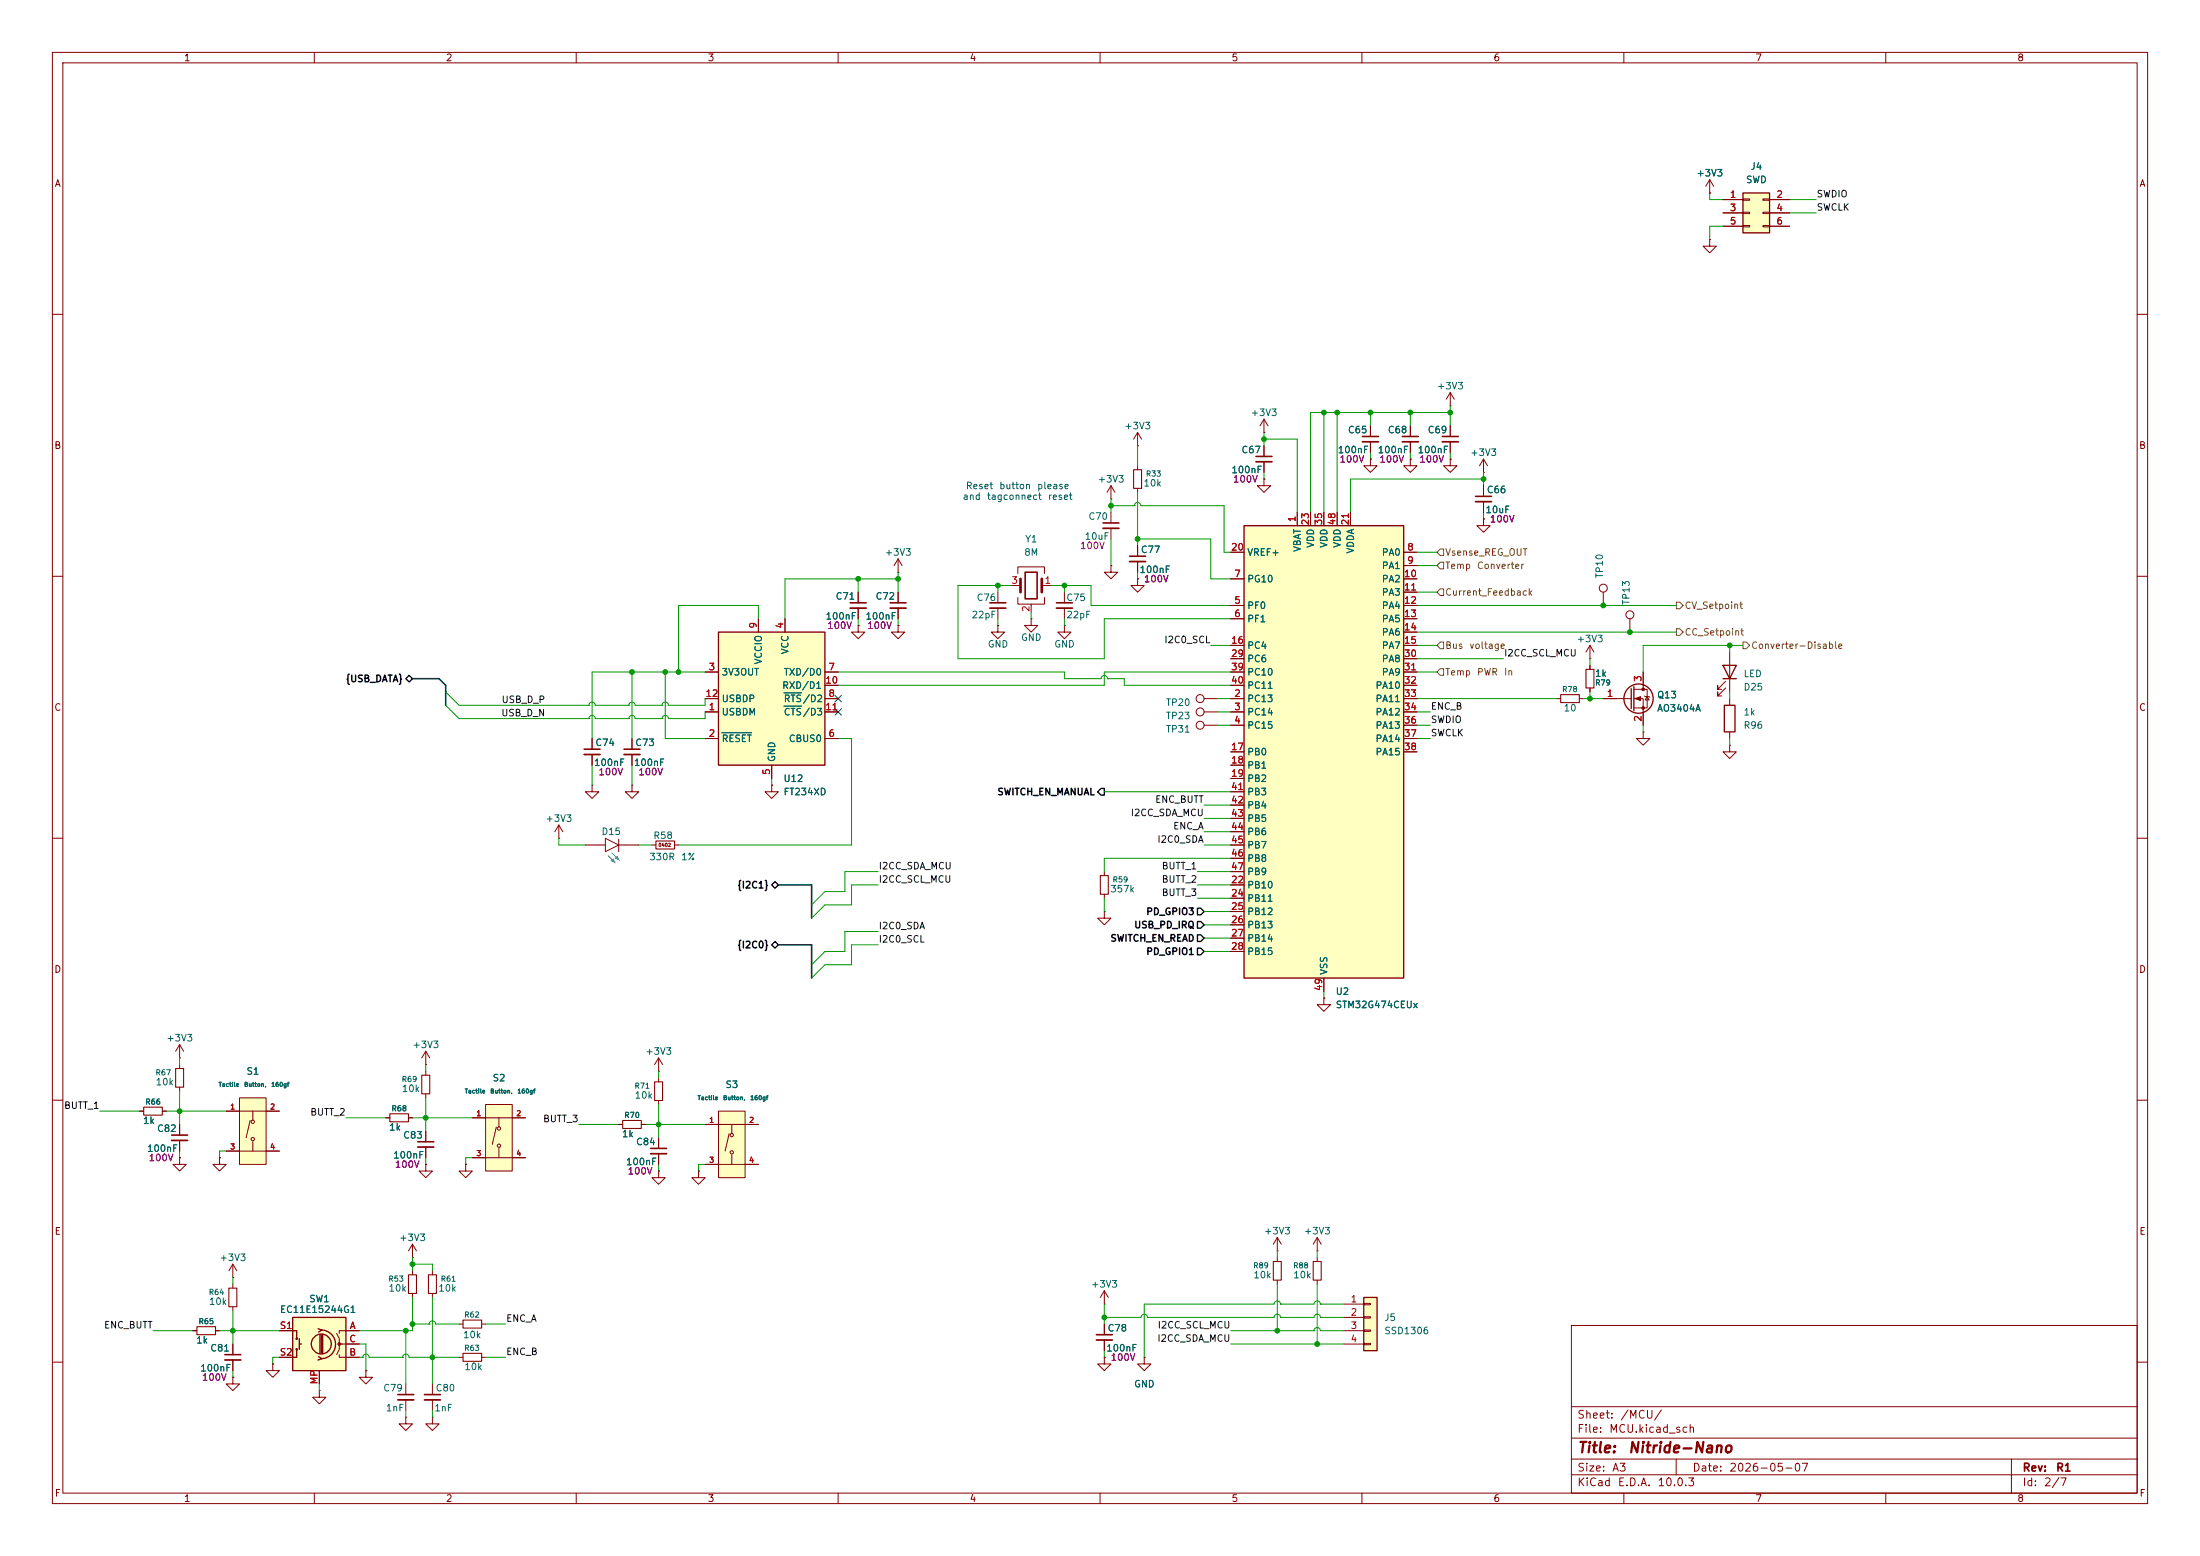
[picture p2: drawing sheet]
<svg xmlns="http://www.w3.org/2000/svg" width="420mm" height="297mm" viewBox="0 0 420 297" stroke-linecap="round" stroke-linejoin="round" font-family="sans-serif">
<g fill="none" stroke="#840000" stroke-width=".19">
<path d="M10 10h400v277h-400zM12 12h396v273h-396zM60 10v2M110 10v2M160 10v2M210 10v2M260 10v2M310 10v2M360 10v2M10 60h2M408 60h2M212.1 95.3h.1"/>
<path d="M212.1 92.7l.8 1.3M212.1 92.7l-.8 1.3M212.1 92.7v2.6M217.2 85.1h.1M217.2 82.6l.7 1.2M217.2 82.6l-.8 1.2M217.2 82.6v2.5M217.2 88.9v.8M217.2 93.2v.8M241.3 82.6h.1M241.3 91.4v1.3h-1.3l1.3 1.3 1.3-1.3h-1.3M241.3 91.4h.1"/>
<path d="M241.3 80l-.8 1.3M241.3 80l.8 1.3M241.3 80v2.6M241.3 85.1v2M241.3 88.1v2.1M10 110h2M171.4 109.2h.1M171.4 106.7l-.7 1.3M171.4 106.7l.8 1.3M171.4 106.7v2.5M190.5 119.4v1.3h-1.3l1.3 1.2 1.3-1.2h-1.3M190.5 119.4h.1"/>
<path d="M190.5 113v2.1M190.5 116.1v2M196.8 118.1v1.3h-1.2l1.2 1.3 1.3-1.3h-1.3M196.8 118.1h.1M203.2 119.4v1.3h-1.3l1.3 1.2 1.3-1.2h-1.3M203.2 119.4h.1M203.2 113v2.1M203.2 116.1v2M212.1 108v1.2h1.3l-1.3 1.3-1.3-1.3h1.3M212.1 108h.1M217.2 110.5v1.3h1.2l-1.2 1.2-1.3-1.2h1.3M217.2 110.5h.1"/>
<path d="M408 110h2M229.9 133.4h2.5M229.9 135.9h2.5M229.9 138.4h2.5M306.1 133.4h5.3M311.9 131.6h2.6v3.5h-2.6M311.9 133.4h1.8v5M313.7 139.7v1.3h1.3l-1.3 1.2-1.3-1.2h1.3M313.7 139.7h.1M313.7 128.3v3.3M313.9 132.8l1.1 .3M314.5 133l.3 .6h-.7z"/>
<path d="M329.4 131.3l-1.5 1.5v-.7v.7h.8M329.4 130l-1.5 1.6v-.8v.8h.8M330.2 124.5v7.6M330.2 133.4v1.2M330.2 139.7v1.3M10 160h2M330.2 142.2v1.3h-1.3l1.3 1.3 1.3-1.3h-1.3M330.2 142.2h.1M408 160h2M210.8 166.4v.7M210.8 170.7v.8M34.3 199.4v2.5"/>
<path d="M34.3 199.4l.8 1.3M34.3 199.4l-.8 1.3M10 210h2M26.7 212.1h.7M31 212.1h.7M34.3 201.9h.1M34.3 214.6v2.1M34.3 217.7v2M408 210h2M243.8 238.8h.1M243.8 236.2v2.6M243.8 236.2l.8 1.3"/>
<path d="M243.8 236.2l-.7 1.3M251.5 238.8h.1M251.5 236.2v2.6M251.5 236.2l.7 1.3M251.5 236.2l-.8 1.3M210.8 259.1v1.2h1.3l-1.3 1.3-1.3-1.3h1.3M210.8 259.1h.1M210.8 248.9h.1M210.8 246.4v2.5M210.8 252.7v2.1M210.8 255.8v2M210.8 246.4l.8 1.2"/>
<path d="M210.8 246.4l-.7 1.2M218.4 259.1v1.2h1.3l-1.3 1.3-1.2-1.3h1.2M218.4 259.1h.1M243.8 240v.8M243.8 244.3v.8M251.5 240v.8M251.5 244.3v.8M300 253h108v32h-108zM10 260h2M300 278.5h108M300 274.5h108M300 268.5h108"/>
<path d="M320 278.5v3M384 278.5v6.5M408 260h2M60 285v2M110 285v2M160 285v2M210 285v2M260 285v2M300 281.5h108M310 285v2M360 285v2"/>
<circle cx="229.1" cy="133.3" r=".76"/>
<circle cx="229.1" cy="135.9" r=".76"/>
<circle cx="229.1" cy="138.4" r=".76"/>
</g>
<path d="M216.4 89.7h1.5v3.5h-1.5zM210.1 167.1h1.5v3.6h-1.5zM27.4 211.3h3.6v1.6h-3.6zM243.1 240.8h1.5v3.5h-1.5zM250.7 240.8h1.5v3.5h-1.5z" fill="none" stroke="#840000" stroke-width=".2"/>
<path d="M239.8 87.1h3M189 115.1h3M201.7 115.1h3M32.8 216.7h3M209.3 254.8h3" fill="none" stroke="#840000" stroke-width=".3"/>
<path d="M239.8 88.1h3M189 116.1h3M201.7 116.1h3M32.8 217.7h3M209.3 255.8h3" fill="none" stroke="#840000" stroke-width=".33"/>
<g fill="none" stroke="#840000" stroke-width=".25">
<path d="M311.4 131.4v3.9M311.9 131.1v4.5M328.9 127h2.6l-1.3 2.5zM328.9 129.5h2.6M329.2 134.6h2v5.1h-2z"/>
<circle cx="312.8" cy="133.3" r="2.79"/>
</g>
<g fill="#840000" stroke="#840000" stroke-width=".19">
<path d="M312.2 133.4l1-.4v.7z"/>
<circle cx="313.7" cy="131.6" r=".25"/>
<circle cx="313.7" cy="135.1" r=".25"/>
</g>
<g fill="#ffffc2" stroke="#ffffc2" stroke-width=".19">
<circle cx="139.7" cy="216.7" r=".32"/>
<circle cx="139.7" cy="220" r=".32"/>
</g>
<path d="M137.2 212.1h5v12.7h-5z" fill="#ffffc2"/>
<g fill="none" stroke="#840000" stroke-width=".19">
<path d="M163.8 119.4v1.3h-1.2l1.2 1.2 1.3-1.2h-1.3M163.8 119.4h.1M163.8 113v2.1M163.8 116.1v2M171.4 119.4v1.3h-1.2l1.2 1.2 1.3-1.2h-1.3M171.4 119.4h.1M171.4 113v2.1M171.4 116.1v2M147.3 149.9v1.2h1.3l-1.3 1.3-1.3-1.3h1.3M147.3 149.9h.1M134.6 214.6h10.2M137.2 212.1h5v12.7h-5z"/>
<path d="M139.2 216.4l-.8 3.3M139.7 214.6v1.8M134.6 222.2h10.2M139.7 220.5v1.7"/>
<circle cx="139.7" cy="220" r=".32"/>
<circle cx="139.7" cy="216.7" r=".32"/>
</g>
<path d="M162.3 115.1h3.1M169.9 115.1h3.1" fill="none" stroke="#840000" stroke-width=".3"/>
<path d="M162.3 116.1h3.1M169.9 116.1h3.1" fill="none" stroke="#840000" stroke-width=".33"/>
<path d="M137.2 120.7h20.3v25.4h-20.3z" fill="#ffffc2"/>
<path d="M137.2 120.7h20.3v25.4h-20.3z" fill="none" stroke="#840000" stroke-width=".25"/>
<path d="M144.8 118.1v2.6M149.9 118.1v2.6M134.6 135.9h2.6M134.6 128.3h2.6M134.6 133.4h2.6M157.5 135.9h2.5M157.5 128.3h2.5M157.5 133.4h2.5M157.5 130.8h2.5M134.6 141h2.6M147.3 146.1v2.5M157.5 141h2.5" fill="none" stroke="#840000" stroke-width=".19"/>
<path d="M137.8 139.9h5.7M149.6 132.2h3.4M149.6 134.8h3.4" fill="none" stroke="#006464" stroke-width=".19"/>
<path d="M260.3 247.6h2.6v10.2h-2.6z" fill="#ffffc2"/>
<path d="M260.3 247.6h2.6v10.2h-2.6z" fill="none" stroke="#840000" stroke-width=".25"/>
<g fill="none" stroke="#840000" stroke-width=".19">
<path d="M210.8 174v1.3h1.3l-1.3 1.2-1.3-1.2h1.3M210.8 174h.1M81.3 204.5v.7M81.3 208.8v.8M36.8 254h.8M41.1 254h.8M44.4 245.1v.8M44.4 249.4v.8M44.4 256.5v2.1M44.4 259.6v2M256.5 248.9h3.8M256.5 251.5h3.8"/>
<path d="M256.5 254h3.8M256.5 256.5h3.8M260.3 248.8h1.3v.2h-1.3zM260.3 251.3h1.3v.3h-1.3zM260.3 253.9h1.3v.2h-1.3zM260.3 256.4h1.3v.3h-1.3zM44.4 262.9v1.3h-1.2l1.2 1.2 1.3-1.2h-1.3M44.4 262.9h.1M52.1 260.3v1.3h1.2l-1.2 1.3-1.3-1.3h1.3M52.1 260.3h.1"/>
</g>
<path d="M80.5 205.2h1.5v3.6h-1.5zM37.6 253.2h3.5v1.6h-3.5zM43.7 245.9h1.5v3.5h-1.5z" fill="none" stroke="#840000" stroke-width=".2"/>
<path d="M42.9 258.6h3.1" fill="none" stroke="#840000" stroke-width=".3"/>
<path d="M42.9 259.6h3.1" fill="none" stroke="#840000" stroke-width=".33"/>
<path d="M55.9 251.5h10.1v10.1h-10.1z" fill="#ffffc2"/>
<g fill="none" stroke="#840000" stroke-width=".25">
<path d="M55.9 251.5h10.1v10.1h-10.1zM55.9 254h.7v1.5M56.6 257.6v1.5h-.7M57.1 255.5v2.1M57.1 256.5h.4M60.7 253.6l.8 .3-.7 .4M60.8 259l.7 .3-.8 .3M61.1 254.8v3.5M61.3 253.9a2.73 2.73 0 0 1 2.8 2.7 2.73 2.73 0 0 1-2.8 2.7M61.3 254.8v3.5M61.6 254.8v3.5"/>
<circle cx="56.6" cy="257.6" r=".13"/>
<circle cx="56.6" cy="255.5" r=".13"/>
<circle cx="61.3" cy="256.5" r="1.9"/>
</g>
<g fill="none" stroke="#840000" stroke-width=".19">
<path d="M73.7 213.4h.7M78 213.4h.7M78.7 237.5v2.5M78.7 237.5l.8 1.3M78.7 237.5l-.7 1.3M53.3 254h2.6M53.3 259.1h2.6M64.3 254.5l.5 1v1h.5M64.8 258.6v.5h3.8M68.6 254h-3.8v.5M68.6 256.5h-3.8v1.1l-.5 1M78.7 240h.1"/>
<path d="M78.7 242.6v.7M78.7 246.9v.7M61 261.6v2.6"/>
</g>
<circle cx="64.8" cy="256.5" r=".25" fill="#840000" stroke="#840000" stroke-width=".19"/>
<path d="M74.4 212.6h3.6v1.5h-3.6zM78 243.3h1.5v3.6h-1.5z" fill="none" stroke="#840000" stroke-width=".2"/>
<g fill="#ffffc2" stroke="#ffffc2" stroke-width=".19">
<circle cx="48.3" cy="214.1" r=".32"/>
<circle cx="48.3" cy="217.4" r=".32"/>
</g>
<path d="M45.7 209.6h5.1v12.6h-5.1z" fill="#ffffc2"/>
<g fill="none" stroke="#840000" stroke-width=".19">
<path d="M43.2 212.1h10.1M43.2 219.7h10.1M45.7 209.6h5.1v12.6h-5.1zM47.8 213.9l-.8 3.3M48.3 212.1v1.8M48.3 217.9v1.8M81.3 203.2h.1M81.3 200.7l.7 1.2M81.3 200.7l-.8 1.2M81.3 200.7v2.5M118.1 214.6h.8M122.4 214.6h.8"/>
<path d="M125.7 204.5h.1M125.7 201.9l.8 1.3M125.7 201.9l-.7 1.3M125.7 201.9v2.6M125.7 205.7v.8M125.7 210.1v.7M88.9 222.2v1.3h-1.3l1.3 1.3 1.3-1.3h-1.3M88.9 222.2h.1M44.4 243.8h.1M44.4 241.3l.8 1.3M44.4 241.3l-.7 1.3M44.4 241.3v2.5"/>
<path d="M82.5 242.6v.7M82.5 246.9v.7"/>
<circle cx="48.3" cy="214.1" r=".32"/>
<circle cx="48.3" cy="217.4" r=".32"/>
</g>
<path d="M118.9 213.9h3.5v1.5h-3.5zM125 206.5h1.5v3.6h-1.5zM81.8 243.3h1.5v3.6h-1.5z" fill="none" stroke="#840000" stroke-width=".2"/>
<g fill="#ffffc2" stroke="#ffffc2" stroke-width=".19">
<circle cx="95.3" cy="215.4" r=".32"/>
<circle cx="95.3" cy="218.7" r=".32"/>
</g>
<path d="M92.7 210.8h5.1v12.7h-5.1z" fill="#ffffc2"/>
<g fill="none" stroke="#840000" stroke-width=".19">
<path d="M106.7 157.5l-.8 1.3M106.7 157.5l.7 1.3M106.7 157.5v2.5M113 149.9v1.2h1.3l-1.3 1.3-1.2-1.3h1.2M113 149.9h.1M113 141v2M113 144v2.1M120.6 149.9v1.2h1.3l-1.3 1.3-1.2-1.3h1.2M120.6 149.9h.1M120.6 141v2M120.6 144v2.1M106.7 160h.1"/>
<path d="M124.5 161.3h.7M128.8 161.3h.7M252.7 190.5v1.3h-1.2l1.2 1.2 1.3-1.2h-1.3M252.7 190.5h.1M34.3 203.2v.8M34.3 207.5v.8M90.2 213.4h10.1M92.7 210.8h5.1v12.7h-5.1zM94.7 215.1l-.7 3.3M95.2 213.4v1.7M95.2 219.2v1.8M125.7 217.2v2"/>
<path d="M34.3 221v1.2h-1.3l1.3 1.3 1.3-1.3h-1.3M34.3 221h.1M41.9 221v1.2h-1.3l1.3 1.3 1.3-1.3h-1.3M41.9 221h.1M90.2 221h10.1M125.7 223.5v1.3h-1.2l1.2 1.3 1.3-1.3h-1.3M125.7 223.5h.1M125.7 220.2v2M133.3 223.5v1.3h-1.2l1.2 1.3 1.3-1.3h-1.3M133.3 223.5h.1M87.6 252.7h.8M87.6 259.1h.8"/>
<path d="M91.9 252.7h.8M91.9 259.1h.8M61 265.4v1.3h1.2l-1.2 1.3-1.3-1.3h1.3M61 265.4h.1M69.8 261.6v1.3h1.3l-1.3 1.3-1.2-1.3h1.2M69.8 261.6h.1M77.5 270.5v1.3h1.2l-1.2 1.2-1.3-1.2h1.3M77.5 270.5h.1M77.5 264.2v2M77.5 267.2v2M82.5 270.5v1.3h1.3l-1.3 1.2-1.2-1.2h1.2M82.5 270.5h.1"/>
<path d="M82.5 264.2v2M82.5 267.2v2"/>
<circle cx="95.3" cy="215.4" r=".32"/>
<circle cx="95.3" cy="218.7" r=".32"/>
</g>
<path d="M111.5 143h3.1M119.1 143h3.1M124.2 219.2h3.1M75.9 266.2h3.1M81 266.2h3.1" fill="none" stroke="#840000" stroke-width=".3"/>
<path d="M111.5 144h3.1M119.1 144h3.1M124.2 220.2h3.1M75.9 267.2h3.1M81 267.2h3.1" fill="none" stroke="#840000" stroke-width=".33"/>
<path d="M125.2 160.5h3.6v1.6h-3.6zM33.5 204h1.6v3.5h-1.6zM88.4 252h3.5v1.5h-3.5zM88.4 258.3h3.5v1.5h-3.5z" fill="none" stroke="#840000" stroke-width=".2"/>
<path d="M116.1 163.3l.7 .8" fill="none" stroke="#06f" stroke-width=".19"/>
<path d="M116.6 164.3l.5-.5 .5 1z" fill="#06f"/>
<path d="M116.8 162.8l.8 .8" fill="none" stroke="#06f" stroke-width=".19"/>
<path d="M117.3 163.8l.6-.5 .5 1z" fill="#06f"/>
<g fill="none" stroke="#840000" stroke-width=".19">
<path d="M283.2 99.1v1.2h-1.3l1.3 1.3 1.3-1.3h-1.3M283.2 99.1h.1M297.2 133.4h.7M301.5 133.4h.8M303.5 127v.8M303.5 131.3v.8M111.8 161.3h3.7M115.6 160l2.5 1.3-2.5 1.3zM118.1 160.2v2.4M118.1 161.3h3.8M81.3 215.9v2M81.3 218.9v2.1"/>
<path d="M81.3 222.2v1.3h-1.3l1.3 1.3 1.2-1.3h-1.2M81.3 222.2h.1"/>
</g>
<path d="M79.8 217.9h3" fill="none" stroke="#840000" stroke-width=".3"/>
<path d="M79.8 218.9h3" fill="none" stroke="#840000" stroke-width=".33"/>
<path d="M297.9 132.6h3.6v1.5h-3.6zM302.8 127.8h1.5v3.5h-1.5z" fill="none" stroke="#840000" stroke-width=".2"/>
<path d="M332.7 36.8h5.1v7.7h-5.1z" fill="#ffffc2"/>
<path d="M332.7 36.8h5.1v7.7h-5.1z" fill="none" stroke="#840000" stroke-width=".25"/>
<g fill="none" stroke="#840000" stroke-width=".19">
<path d="M326.4 36.8h.1M326.4 34.3l-.8 1.3M326.4 34.3l.8 1.3M326.4 34.3v2.5M328.9 38.1h3.8M332.7 38h1.3v.2h-1.3zM336.5 38h1.3v.2h-1.3zM337.8 38.1h3.8M328.9 40.6h3.8M328.9 43.2h3.8M332.7 40.5h1.3v.3h-1.3zM332.7 43.1h1.3v.2h-1.3z"/>
<path d="M336.5 40.5h1.3v.3h-1.3zM336.5 43.1h1.3v.2h-1.3zM337.8 40.6h3.8M337.8 43.2h3.8M276.9 77.5h.1M276.9 74.9l-.8 1.3M276.9 74.9l.7 1.3M276.9 74.9v2.6M212.1 97.8v2M261.6 87.6v1.3h-1.3l1.3 1.3 1.3-1.3h-1.3M261.6 87.6h.1M269.2 87.6v1.3h-1.2l1.2 1.3 1.3-1.3h-1.3"/>
<path d="M269.2 87.6h.1M269.2 81.3v2M269.2 84.3v2.1M276.9 87.6v1.3h-1.3l1.3 1.3 1.2-1.3h-1.2M276.9 87.6h.1M276.9 81.3v2M276.9 84.3v2.1M283.2 90.2h.1M283.2 87.6v2.6M283.2 92.7v2M283.2 95.8v2M283.2 87.6l-.8 1.3"/>
<path d="M283.2 87.6l.8 1.3M193 111.8h1.8M194.3 109.5v-1.3h5.1v1.3M194.3 114v1.3h5.1v-1.3M196.8 115.3v1.5M198.9 111.8h1.8M212.1 100.8v2.1M217.2 104.1v2.1M217.2 107.2v2M311.1 118.1v2.6M303.5 125.7h.1M303.5 123.2l-.7 1.3"/>
<path d="M303.5 123.2l.8 1.3M303.5 123.2v2.5"/>
<circle cx="311.2" cy="117.3" r=".76"/>
</g>
<path d="M210.6 99.8h3M267.7 83.3h3.1M275.3 83.3h3.1M281.7 94.7h3M195.7 109.2h2.3v5.1h-2.3zM215.6 106.2h3.1" fill="none" stroke="#840000" stroke-width=".3"/>
<path d="M267.7 84.3h3.1M275.3 84.3h3.1M281.7 95.8h3M210.6 100.8h3M215.6 107.2h3.1" fill="none" stroke="#840000" stroke-width=".33"/>
<path d="M194.8 110.5v2.5M198.9 110.5v2.5" fill="none" stroke="#840000" stroke-width=".51"/>
<path d="M237.5 100.3h30.5v86.4h-30.5z" fill="#ffffc2"/>
<path d="M237.5 100.3h30.5v86.4h-30.5z" fill="none" stroke="#840000" stroke-width=".25"/>
<g fill="none" stroke="#840000" stroke-width=".19">
<path d="M326.4 36.8h.1M328.9 38.1h3.8M337.8 38.1h3.8M326.4 45.7v1.3h1.3l-1.3 1.3-1.3-1.3h1.3M326.4 45.7h.1M328.9 40.6h3.8M328.9 43.2h3.8M337.8 40.6h3.8M337.8 43.2h3.8M241.3 91.4h.1M241.3 85.1v2M241.3 88.1v2.1"/>
<path d="M247.6 97.8v2.5M250.2 97.8v2.5M252.7 97.8v2.5M255.3 97.8v2.5M257.8 97.8v2.5M261.6 87.6h.1M261.6 81.3v2M261.6 84.3v2.1M269.2 87.6h.1M269.2 81.3v2M269.2 84.3v2.1M276.9 87.6h.1"/>
<path d="M276.9 81.3v2M276.9 84.3v2.1M283.2 99.1h.1M283.2 92.7v2M283.2 95.8v2M144.8 118.1v2.6M149.9 118.1v2.6M163.8 119.4h.1M163.8 113v2.1M163.8 116.1v2M171.4 119.4h.1M171.4 113v2.1"/>
<path d="M171.4 116.1v2M217.2 110.5h.1M217.2 104.1v2.1M217.2 107.2v2M234.9 115.6h2.6M234.9 118.1h2.6M234.9 110.5h2.6M234.9 105.4h2.6M268 115.6h2.5M268 118.1h2.5M268 110.5h2.5M268 105.4h2.5"/>
<path d="M268 108h2.5M268 113h2.5M306.1 113v2.6M134.6 133.4h2.6M134.6 135.9h2.6M134.6 128.3h2.6M157.5 133.4h2.5M157.5 135.9h2.5M157.5 128.3h2.5M157.5 130.8h2.5M234.9 133.4h2.6M234.9 135.9h2.6"/>
<path d="M234.9 138.4h2.6M234.9 123.2h2.6M234.9 125.7h2.6M234.9 128.3h2.6M234.9 130.8h2.6M268 133.4h2.5M268 135.9h2.5M268 138.4h2.5M268 120.7h2.5M268 123.2h2.5M268 125.7h2.5M268 128.3h2.5"/>
<path d="M268 130.8h2.5M303.5 127v.8M303.5 131.3v.8M306.1 133.4h2.5M313.7 128.3v2.5M313.7 135.9v2.5M113 141v2M113 144v2.1M120.6 141v2M120.6 144v2.1M134.6 141h2.6M147.3 149.9h.1"/>
<path d="M147.3 146.1v2.5M157.5 141h2.5M234.9 143.5h2.6M234.9 146.1h2.6M234.9 148.6h2.6M234.9 151.1h2.6M234.9 153.7h2.6M234.9 156.2h2.6M234.9 158.8h2.6M268 143.5h2.5M268 141h2.5M234.9 168.9h2.6"/>
<path d="M234.9 171.5h2.6M234.9 174h2.6M234.9 176.5h2.6M234.9 179.1h2.6M234.9 161.3h2.6M234.9 163.8h2.6M234.9 166.4h2.6M234.9 181.6h2.6M252.7 190.5h.1M252.7 186.7v2.5M26.7 212.1h.7M31 212.1h.7"/>
<path d="M34.3 214.6v2.1M34.3 217.7v2M43.2 212.1h2.5M43.2 219.7h2.5M50.8 212.1h2.5M50.8 219.7h2.5M73.7 213.4h.7M78 213.4h.7M81.3 215.9v2M81.3 218.9v2.1M90.2 213.4h2.5M97.8 213.4h2.5"/>
<path d="M118.1 214.6h.8M122.4 214.6h.8M125.7 217.2v2M134.6 214.6h2.6M142.2 214.6h2.6M34.3 221h.1M41.9 221h.1M81.3 222.2h.1M88.9 222.2h.1M90.2 221h2.5M97.8 221h2.5M125.7 223.5h.1"/>
<path d="M125.7 220.2v2M133.3 223.5h.1M134.6 222.2h2.6M142.2 222.2h2.6M36.8 254h.8M41.1 254h.8M44.4 256.5v2.1M44.4 259.6v2M53.3 254h2.6M53.3 259.1h2.6M66 254h2.6M66 259.1h2.6"/>
<path d="M66 256.5h2.6M210.8 259.1h.1M210.8 252.7v2.1M210.8 255.8v2M218.4 259.1h.1M44.4 262.9h.1M52.1 260.3h.1M61 261.6v2.6M69.8 261.6h.1"/>
<circle cx="306.1" cy="112.3" r=".76"/>
</g>
<path d="M260.1 83.3h3" fill="none" stroke="#840000" stroke-width=".3"/>
<path d="M260.1 84.3h3" fill="none" stroke="#840000" stroke-width=".33"/>
<path d="M77.5 129.5l.6-.6 .6 .6-.6 .7zM209.5 151.1l.7-.6h.6v1.3h-.6zM147.3 168.9l.7-.6 .6 .6-.6 .6zM228.6 173.4h.6l.7 .6-.7 .6h-.6zM228.6 178.4h.6l.7 .7-.7 .6h-.6zM228.6 175.9h.6l.7 .6-.7 .7h-.6zM147.3 180.3l.7-.6 .6 .6-.6 .7zM228.6 181h.6l.7 .6-.7 .6h-.6z" fill="none" stroke="#000" stroke-width=".25"/>
<path d="M275 104.8h.6v1.2h-.6l-.7-.6zM275 112.4h.6v1.3h-.6l-.7-.7zM275 107.3h.6v1.3h-.6l-.7-.6zM320 114.9h.7l.6 .7-.6 .6h-.7zM275 127.6h.6v1.3h-.6l-.7-.6zM275 122.6h.6v1.2h-.6l-.7-.6zM320 120h.7l.6 .7-.6 .6h-.7zM332.7 122.6h.7l.6 .6-.6 .6h-.7z" fill="none" stroke="#725600" stroke-width=".19"/>
<path d="M78.7 129.5h5.1l1.3 1.3v3.8M148.6 168.9h6.3v6.4M148.6 180.3h6.3v6.4" fill="none" stroke="#000084" stroke-width=".3"/>
<g fill="none" stroke="#009600" stroke-width=".19">
<path d="M326.4 36.8v1.3h2.5M341.6 38.1h5.1M328.9 43.2h-2.5v2.5M341.6 40.6h5.1M252.7 78.7v19.1M255.3 78.7v19.1M261.6 78.7v2.6M269.2 78.7v2.6M276.9 78.7h-26.7v19.1M276.9 77.5v3.8M212.1 95.3v2.5M212.1 96.5h4.5"/>
<path d="M216.6 96.5h.1M216.6 96.5l.1-.4 .5-.2 .4 .2 .2 .4h15.9v8.9h1.2M217.2 85.1v3.8M217.2 94v10.1M241.3 83.8h6.3v14M241.3 82.6v2.5M241.3 90.2v1.2M261.6 86.4v1.2M269.2 86.4v1.2M276.9 86.4v1.2M283.2 90.2v2.5M283.2 97.8v1.3"/>
<path d="M283.2 91.4h-25.4v6.4M144.8 118.1v-2.5h-15.3v12.7M163.8 110.5v2.5M163.8 118.1v1.3M171.4 110.5h-21.5v7.6M171.4 109.2v3.8M171.4 118.1v1.3M190.5 111.8v1.2M190.5 118.1v1.3M193 111.8h-10.1v13.9h27.9v-7.6h24.1M196.8 116.8v1.3M200.7 111.8h7.6v3.8h26.6"/>
<path d="M203.2 111.8v1.2M203.2 118.1v1.3M212.1 102.9v5.1M217.2 109.2v1.3M217.2 102.9h13.9v7.6h3.8M270.5 115.6h49.5M270.5 105.4h3.8M270.5 108h3.8M270.5 113h3.8M85.1 132.1l2.5 2.5h24.8M85.1 134.6l2.5 2.6h24.8M112.4 134.6h.1"/>
<path d="M112.4 134.6l.2-.4 .4-.2 .5 .2 .1 .4h6.4M112.4 137.2h.1M112.4 137.2l.2-.5 .4-.1 .5 .1 .1 .5h6.4M120 134.6h.1M120 134.6l.2-.4 .4-.2 .5 .2 .2 .4h5.1M120 137.2h.1M120 137.2l.2-.5 .4-.1 .5 .1 .2 .5h5.1M120.6 128.3v12.7M126.4 134.6h.1M126.4 137.2h.1M127 128.3v12.7h7.6M134.6 133.4v1.2h-7l-.2-.4-.4-.2-.4 .2-.2 .4"/>
<path d="M134.6 135.9v1.3h-7l-.2-.5-.4-.1-.4 .1-.2 .5M134.6 128.3h-21.6v12.7M160 128.3h43.2v1.2h7l.2-.4 .4-.2 .5 .2 .1 .4M211.4 129.5h.1M211.4 129.5h3.2v1.3h20.3M231.1 123.2h3.8M232.4 135.9h2.5M232.4 133.4h2.5M232.4 138.4h2.5M234.9 128.3h-24.1v2.5h-50.8M270.5 128.3h3.8M270.5 135.9h2.5"/>
<path d="M270.5 133.4h26.7M270.5 138.4h2.5M270.5 120.7h49.5M270.5 123.2h3.8M270.5 125.7h16.5M302.3 133.4h3.8M303.5 125.7v1.3M303.5 132.1v1.3M313.7 138.4v1.3M330.2 123.2v1.3M330.2 132.1v1.3M332.7 123.2h-19v5.1"/>
<path d="M113 146.1v3.8M120.6 146.1v3.8M147.3 148.6v1.3M160 141h2.6v20.3h-33.1M210.8 151.1h24.1M229.9 153.7h5M229.9 156.2h5M229.9 158.8h5M270.5 141h2.5M330.2 141v1.2M106.7 160v1.3h5.1M121.9 161.3h2.6"/>
<path d="M167.6 166.4h-6.3v3.8h-3.8l-2.6 2.5M167.6 177.8h-6.3v3.8h-3.8l-2.6 2.6M167.6 168.9h-5v3.8h-5.1l-2.6 2.6M210.8 171.5v2.5M228.6 171.5h6.3M228.6 166.4h6.3M228.6 168.9h6.3M229.9 161.3h5M229.9 174h5M229.9 179.1h5M229.9 176.5h5M234.9 163.8h-24.1v2.6"/>
<path d="M167.6 180.3h-5v3.9h-5.1l-2.6 2.5M229.9 181.6h5M252.7 189.2v1.3M19 212.1h7.7M31.7 212.1h11.5M34.3 201.9v1.3M34.3 208.3v6.3M34.3 219.7v1.3M43.2 219.7h-1.3v1.3M66 213.4h7.7M78.7 213.4h11.5M81.3 203.2v1.3"/>
<path d="M81.3 209.6v6.3M110.5 214.6h7.6M123.2 214.6h11.4M125.7 204.5v1.2M125.7 210.8v6.4M81.3 221v1.2M90.2 221h-1.3v1.2M125.7 222.2v1.3M134.6 222.2h-1.3v1.3M243.8 238.8v1.2M251.5 238.8v1.2M29.2 254h7.6"/>
<path d="M41.9 254h11.4M44.4 243.8v1.3M44.4 250.2v6.3M53.3 259.1h-1.2v1.2M68.6 259.1h.6M68.6 256.5h1.2v5.1M69.2 259.1h.1M69.2 259.1l.2-.5 .4-.1 .5 .1 .2 .5h6.4M76.9 259.1h.1M76.9 259.1l.1-.5 .5-.1 .4 .1 .2 .5h9.5M77.5 254v10.2M78.7 241.3h3.8v1.3"/>
<path d="M78.7 247.6v6.4h-10.1M78.7 240v2.6M78.7 252.7h3.2M81.9 252.7h.1M81.9 252.7l.2-.4 .4-.2 .5 .2 .2 .4h4.4M82.5 247.6v16.6M92.7 259.1h3.8M92.7 252.7h3.8M210.8 251.5h7l.2-.5 .4-.1 .5 .1 .1 .5M210.8 248.9v3.8M210.8 257.8v1.3M219 251.5h24.2l.2-.5 .4-.1 .5 .1 .1 .5"/>
<path d="M219 251.5h.1M234.9 254h16M234.9 256.5h21.6M243.8 245.1v8.9M244.4 248.9h6.5l.1-.4 .5-.2 .4 .2 .2 .4M244.4 248.9h.1M244.4 248.9l-.1-.4-.5-.2-.4 .2-.2 .4h-24.8v10.2M244.4 251.5h6.5l.1-.5 .5-.1 .4 .1 .2 .5M244.4 251.5h.1M250.9 254h.1M250.9 254l.1-.4 .5-.2 .4 .2 .2 .4h4.4M251.5 245.1v11.4"/>
<path d="M252.1 248.9h.1M252.1 251.5h.1M252.1 248.9h4.4M252.1 251.5h4.4M44.4 261.6v1.3M61 264.2v1.2M77.5 269.2v1.3M82.5 269.2v1.3"/>
</g>
<path d="M159.4 135.3l1.2 1.2M159.4 132.7l1.2 1.3M160.6 135.3l-1.2 1.2M160.6 132.7l-1.2 1.3" fill="none" stroke="#000084" stroke-width=".19"/>
<path d="M137.8 139.9h5.7M149.6 132.2h3.4M149.6 134.8h3.4" fill="none" stroke="#006464" stroke-width=".19"/>
<g fill="#009600" stroke="#009600" stroke-width=".19">
<circle cx="203.2" cy="111.8" r=".46"/>
<circle cx="269.2" cy="78.7" r=".46"/>
<circle cx="255.3" cy="78.7" r=".46"/>
<circle cx="261.6" cy="78.7" r=".46"/>
<circle cx="276.9" cy="78.7" r=".46"/>
<circle cx="283.2" cy="91.4" r=".46"/>
<circle cx="252.7" cy="78.7" r=".46"/>
<circle cx="241.3" cy="83.8" r=".46"/>
<circle cx="212.1" cy="96.5" r=".46"/>
<circle cx="217.2" cy="102.9" r=".46"/>
<circle cx="311.1" cy="120.7" r=".46"/>
<circle cx="303.5" cy="133.4" r=".46"/>
<circle cx="306.1" cy="115.6" r=".46"/>
<circle cx="330.2" cy="123.2" r=".46"/>
<circle cx="163.8" cy="110.5" r=".46"/>
<circle cx="171.4" cy="110.5" r=".46"/>
<circle cx="127" cy="128.3" r=".46"/>
<circle cx="129.5" cy="128.3" r=".46"/>
<circle cx="243.8" cy="254" r=".46"/>
<circle cx="251.5" cy="256.5" r=".46"/>
<circle cx="210.8" cy="251.5" r=".46"/>
<circle cx="190.5" cy="111.8" r=".46"/>
<circle cx="34.3" cy="212.1" r=".46"/>
<circle cx="77.5" cy="254" r=".46"/>
<circle cx="78.7" cy="252.7" r=".46"/>
<circle cx="82.5" cy="259.1" r=".46"/>
<circle cx="120.6" cy="128.3" r=".46"/>
<circle cx="81.3" cy="213.4" r=".46"/>
<circle cx="44.4" cy="254" r=".46"/>
<circle cx="78.7" cy="241.3" r=".46"/>
<circle cx="125.7" cy="214.6" r=".46"/>
</g>
<g font-size="2" fill="#840000">
<text x="301" y="277.8">Title:</text>
<text x="310.7" y="277.8">Nitride-Nano</text>
</g>
<g font-size="1.5" fill="#840000">
<text x="301" y="273.8">File:</text>
<text x="301" y="271.1">Sheet:</text>
<text x="307.1" y="273.8">MCU.kicad_sch</text>
<text x="309.2" y="271.1">/MCU/</text>
<text x="301" y="281.2">Size:</text>
<text x="307.6" y="281.2">A3</text>
<text x="323" y="281.2">Date:</text>
<text x="330" y="281.2">2026-05-07</text>
<text x="386" y="281.2">Rev:</text>
<text x="392.4" y="281.2">R1</text>
<text x="301" y="284">KiCad</text>
<text x="308.7" y="284">E.D.A.</text>
<text x="316.3" y="284">10.0.3</text>
<text x="386" y="284">Id:</text>
<text x="390.1" y="284">2/7</text>
</g>
<g font-size="1.3" fill="#840000">
<text x="35" y="12">1</text>
<text x="85" y="12">2</text>
<text x="135" y="12">3</text>
<text x="185" y="12">4</text>
<text x="235" y="12">5</text>
<text x="285" y="12">6</text>
<text x="335" y="12">7</text>
<text x="385" y="12">8</text>
<text x="10.3" y="36">A</text>
<text x="408.3" y="36">A</text>
<text x="10.3" y="86">B</text>
<text x="408.2" y="86">B</text>
<text x="10.3" y="136">C</text>
<text x="408.2" y="136">C</text>
<text x="10.3" y="186">D</text>
<text x="408.2" y="186">D</text>
<text x="10.3" y="236">E</text>
<text x="408.3" y="236">E</text>
<text x="10.3" y="286">F</text>
<text x="35" y="287">1</text>
<text x="85" y="287">2</text>
<text x="135" y="287">3</text>
<text x="185" y="287">4</text>
<text x="235" y="287">5</text>
<text x="285" y="287">6</text>
<text x="335" y="287">7</text>
<text x="385" y="287">8</text>
<text x="408.3" y="286">F</text>
</g>
<g font-size="1.3" fill="#006464">
<text x="323.7" y="34">+3V3</text>
<text x="333.2" y="35.3">SWD</text>
<text x="334.1" y="32.7">J4</text>
<text x="274.2" y="74.6">+3V3</text>
<text x="214.5" y="82.3">+3V3</text>
<text x="238.7" y="79.7">+3V3</text>
<text x="257.2" y="83">C65</text>
<text x="264.8" y="83">C68</text>
<text x="272.5" y="83">C69</text>
<text x="236.9" y="86.8">C67</text>
<text x="255.3" y="86.8">100nF</text>
<text x="262.9" y="86.8">100nF</text>
<text x="270.5" y="86.8">100nF</text>
<text x="280.6" y="87.3">+3V3</text>
<text x="209.4" y="92.4">+3V3</text>
<text x="218.2" y="93.2">10k</text>
<text x="235" y="90.6">100nF</text>
<text x="283.7" y="94.4">C66</text>
<text x="207.7" y="99.5">C70</text>
<text x="283.5" y="98.3">10uF</text>
<text x="168.8" y="106.4">+3V3</text>
<text x="195.4" y="106.4">8M</text>
<text x="195.6" y="103.8">Y1</text>
<text x="207" y="103.3">10uF</text>
<text x="217.7" y="105.9">C77</text>
<text x="238" y="106.4">VREF+</text>
<text x="248.6" y="105.5" transform="rotate(-90 248.6 105.5)">VBAT</text>
<text x="251.2" y="104.7" transform="rotate(-90 251.2 104.7)">VDD</text>
<text x="253.7" y="104.7" transform="rotate(-90 253.7 104.7)">VDD</text>
<text x="256.2" y="104.7" transform="rotate(-90 256.2 104.7)">VDD</text>
<text x="258.8" y="105.8" transform="rotate(-90 258.8 105.8)">VDDA</text>
<text x="263.7" y="106.4">PA0</text>
<text x="217.4" y="109.7">100nF</text>
<text x="238" y="111.5">PG10</text>
<text x="263.7" y="108.9">PA1</text>
<text x="263.7" y="111.5">PA2</text>
<text x="306.3" y="110.5" transform="rotate(-90 306.3 110.5)">TP10</text>
<text x="157.5" y="118.6">100nF</text>
<text x="159.4" y="114.8">C71</text>
<text x="165.1" y="118.6">100nF</text>
<text x="167" y="114.8">C72</text>
<text x="185.4" y="118.3">22pF</text>
<text x="186.3" y="115">C76</text>
<text x="203.5" y="115">C75</text>
<text x="203.5" y="118.3">22pF</text>
<text x="238" y="116.5">PF0</text>
<text x="238" y="119.1">PF1</text>
<text x="263.7" y="114">PA3</text>
<text x="263.7" y="116.5">PA4</text>
<text x="263.7" y="119.1">PA5</text>
<text x="311.4" y="115.6" transform="rotate(-90 311.4 115.6)">TP13</text>
<text x="150.8" y="125" transform="rotate(-90 150.8 125)">VCC</text>
<text x="188.5" y="123.9">GND</text>
<text x="194.8" y="122.6">GND</text>
<text x="201.2" y="123.9">GND</text>
<text x="238" y="124.2">PC4</text>
<text x="263.7" y="121.6">PA6</text>
<text x="263.7" y="124.2">PA7</text>
<text x="300.9" y="122.9">+3V3</text>
<text x="137.7" y="129.2">3V3OUT</text>
<text x="145.8" y="126.9" transform="rotate(-90 145.8 126.9)">VCCIO</text>
<text x="149.2" y="131.8">RXD/D1</text>
<text x="149.5" y="129.2">TXD/D0</text>
<text x="238" y="126.7">PC6</text>
<text x="238" y="129.2">PC10</text>
<text x="238" y="131.8">PC11</text>
<text x="262.5" y="131.8">PA10</text>
<text x="263.7" y="126.7">PA8</text>
<text x="263.7" y="129.2">PA9</text>
<text x="304.4" y="129.5">1k</text>
<text x="332.7" y="129.6">LED</text>
<text x="137.7" y="136.9">USBDM</text>
<text x="137.7" y="134.3">USBDP</text>
<text x="149.5" y="134.3">RTS/D2</text>
<text x="149.5" y="136.9">CTS/D3</text>
<text x="222.5" y="135">TP20</text>
<text x="222.5" y="137.6">TP23</text>
<text x="238" y="134.3">PC13</text>
<text x="238" y="136.9">PC14</text>
<text x="262.5" y="134.3">PA11</text>
<text x="262.5" y="136.9">PA12</text>
<text x="298.4" y="136.1">10</text>
<text x="316.2" y="133.6">Q13</text>
<text x="316.2" y="136.1">AO3404A</text>
<text x="332.7" y="132.1">D25</text>
<text x="332.7" y="136.9">1k</text>
<text x="113.5" y="142.7">C74</text>
<text x="121.2" y="142.7">C73</text>
<text x="137.7" y="141.9">RESET</text>
<text x="150.5" y="141.9">CBUS0</text>
<text x="222.5" y="140.1">TP31</text>
<text x="238" y="139.4">PC15</text>
<text x="262.5" y="139.4">PA13</text>
<text x="262.5" y="141.9">PA14</text>
<text x="332.7" y="139.4">R96</text>
<text x="113.3" y="146.5">100nF</text>
<text x="120.9" y="146.5">100nF</text>
<text x="148.3" y="145.5" transform="rotate(-90 148.3 145.5)">GND</text>
<text x="149.5" y="149.6">U12</text>
<text x="238" y="144.5">PB0</text>
<text x="238" y="147">PB1</text>
<text x="238" y="149.6">PB2</text>
<text x="262.5" y="144.5">PA15</text>
<text x="149.5" y="152.1">FT234XD</text>
<text x="238" y="152.1">PB3</text>
<text x="238" y="154.6">PB4</text>
<text x="104" y="157.2">+3V3</text>
<text x="114.7" y="159.7">D15</text>
<text x="124.6" y="160.4">R58</text>
<text x="238" y="157.2">PB5</text>
<text x="238" y="159.7">PB6</text>
<text x="123.8" y="164.5">330R</text>
<text x="129.9" y="164.5">1%</text>
<text x="238" y="162.3">PB7</text>
<text x="238" y="164.8">PB8</text>
<text x="238" y="167.3">PB9</text>
<text x="211.8" y="170.6">357k</text>
<text x="238" y="169.9">PB10</text>
<text x="238" y="172.4">PB11</text>
<text x="238" y="175">PB12</text>
<text x="238" y="177.5">PB13</text>
<text x="238" y="180">PB14</text>
<text x="238" y="182.6">PB15</text>
<text x="253.7" y="186.2" transform="rotate(-90 253.7 186.2)">VSS</text>
<text x="254.9" y="190.2">U2</text>
<text x="254.9" y="192.7">STM32G474CEUx</text>
<text x="31.6" y="199.1">+3V3</text>
<text x="78.6" y="200.4">+3V3</text>
<text x="123.1" y="201.6">+3V3</text>
<text x="29.6" y="207.5">10k</text>
<text x="46.9" y="205.4">S1</text>
<text x="76.6" y="208.7">10k</text>
<text x="93.9" y="206.7">S2</text>
<text x="138.4" y="208">S3</text>
<text x="27.2" y="214.8">1k</text>
<text x="121.1" y="210">10k</text>
<text x="28" y="220.2">100nF</text>
<text x="29.9" y="216.4">C82</text>
<text x="74.2" y="216.1">1k</text>
<text x="74.9" y="221.4">100nF</text>
<text x="76.9" y="217.6">C83</text>
<text x="118.6" y="217.4">1k</text>
<text x="121.3" y="218.9">C84</text>
<text x="119.4" y="222.7">100nF</text>
<text x="76.1" y="237.2">+3V3</text>
<text x="241.2" y="235.9">+3V3</text>
<text x="248.8" y="235.9">+3V3</text>
<text x="41.8" y="241">+3V3</text>
<text x="239.2" y="244.3">10k</text>
<text x="246.8" y="244.3">10k</text>
<text x="39.8" y="249.4">10k</text>
<text x="53.3" y="250.9">EC11E15244G1</text>
<text x="58.9" y="248.9">SW1</text>
<text x="74.1" y="246.8">10k</text>
<text x="83.6" y="246.8">10k</text>
<text x="208.2" y="246.1">+3V3</text>
<text x="37.3" y="256.7">1k</text>
<text x="88.3" y="255.7">10k</text>
<text x="211.3" y="254.5">C78</text>
<text x="264.2" y="252.4">J5</text>
<text x="264.2" y="255">SSD1306</text>
<text x="38.1" y="262.1">100nF</text>
<text x="40" y="258.3">C81</text>
<text x="88.5" y="261.8">10k</text>
<text x="211.1" y="258.3">100nF</text>
<text x="73.1" y="265.9">C79</text>
<text x="73.6" y="269.7">1nF</text>
<text x="82.8" y="269.7">1nF</text>
<text x="83.1" y="265.9">C80</text>
<text x="216.4" y="265.1">GND</text>
</g>
<g font-size="1.3" fill="#a90000">
<text x="330.1" y="38.1">1</text>
<text x="330.1" y="40.6">3</text>
<text x="339" y="38.1">2</text>
<text x="339" y="40.6">4</text>
<text x="330.1" y="43.2">5</text>
<text x="339" y="43.2">6</text>
<text x="247.6" y="99.8" transform="rotate(-90 247.6 99.8)">1</text>
<text x="250.2" y="100.4" transform="rotate(-90 250.2 100.4)">23</text>
<text x="252.7" y="100.4" transform="rotate(-90 252.7 100.4)">35</text>
<text x="255.2" y="100.4" transform="rotate(-90 255.2 100.4)">48</text>
<text x="257.8" y="100.4" transform="rotate(-90 257.8 100.4)">21</text>
<text x="234.9" y="105.4">20</text>
<text x="268.5" y="105.4">8</text>
<text x="268.5" y="107.9">9</text>
<text x="193" y="111.7">3</text>
<text x="199.3" y="111.7">1</text>
<text x="235.5" y="110.5">7</text>
<text x="267.9" y="110.5">10</text>
<text x="267.9" y="113">11</text>
<text x="196.8" y="116.9" transform="rotate(-90 196.8 116.9)">2</text>
<text x="235.5" y="115.5">5</text>
<text x="235.5" y="118.1">6</text>
<text x="267.9" y="115.5">12</text>
<text x="267.9" y="118.1">13</text>
<text x="144.8" y="120.1" transform="rotate(-90 144.8 120.1)">9</text>
<text x="149.8" y="120.1" transform="rotate(-90 149.8 120.1)">4</text>
<text x="234.9" y="123.2">16</text>
<text x="234.9" y="125.7">29</text>
<text x="267.9" y="120.6">14</text>
<text x="267.9" y="123.2">15</text>
<text x="267.9" y="125.7">30</text>
<text x="135.2" y="128.2">3</text>
<text x="157.4" y="130.8">10</text>
<text x="158" y="128.2">7</text>
<text x="234.9" y="128.2">39</text>
<text x="234.9" y="130.8">40</text>
<text x="267.9" y="128.2">31</text>
<text x="267.9" y="130.8">32</text>
<text x="313.7" y="130.2" transform="rotate(-90 313.7 130.2)">3</text>
<text x="134.6" y="133.3">12</text>
<text x="135.2" y="135.9">1</text>
<text x="157.4" y="135.9">11</text>
<text x="158" y="133.3">8</text>
<text x="235.5" y="133.3">2</text>
<text x="235.5" y="135.9">3</text>
<text x="267.9" y="133.3">33</text>
<text x="267.9" y="135.9">34</text>
<text x="306.6" y="133.3">1</text>
<text x="313.7" y="137.9" transform="rotate(-90 313.7 137.9)">2</text>
<text x="135.2" y="140.9">2</text>
<text x="158" y="140.9">6</text>
<text x="234.9" y="143.5">17</text>
<text x="235.5" y="138.4">4</text>
<text x="267.9" y="138.4">36</text>
<text x="267.9" y="140.9">37</text>
<text x="267.9" y="143.5">38</text>
<text x="147.3" y="148" transform="rotate(-90 147.3 148)">5</text>
<text x="234.9" y="146">18</text>
<text x="234.9" y="148.6">19</text>
<text x="234.9" y="151.1">41</text>
<text x="234.9" y="153.6">42</text>
<text x="234.9" y="156.2">43</text>
<text x="234.9" y="158.7">44</text>
<text x="234.9" y="161.3">45</text>
<text x="234.9" y="163.8">46</text>
<text x="234.9" y="166.3">47</text>
<text x="234.9" y="168.9">22</text>
<text x="234.9" y="171.4">24</text>
<text x="234.9" y="174">25</text>
<text x="234.9" y="176.5">26</text>
<text x="234.9" y="179">27</text>
<text x="234.9" y="181.6">28</text>
<text x="252.7" y="189.3" transform="rotate(-90 252.7 189.3)">49</text>
<text x="257.7" y="248.9">1</text>
<text x="257.7" y="251.4">2</text>
<text x="53.3" y="254">S1</text>
<text x="66.6" y="256.5">C</text>
<text x="66.7" y="254">A</text>
<text x="257.7" y="254">3</text>
<text x="257.7" y="256.5">4</text>
<text x="53.3" y="259.1">S2</text>
<text x="66.6" y="259.1">B</text>
<text x="60.9" y="264.4" transform="rotate(-90 60.9 264.4)">MP</text>
</g>
<g font-size="1.3" fill="#0f0f0f">
<text x="346.7" y="38">SWDIO</text>
<text x="346.7" y="40.5">SWCLK</text>
<text x="222.2" y="123.1">I2C0_SCL</text>
<text x="287" y="125.6">I2CC_SCL_MCU</text>
<text x="95.6" y="137">USB_D_N</text>
<text x="95.7" y="134.5">USB_D_P</text>
<text x="273" y="135.8">ENC_B</text>
<text x="273" y="140.8">SWCLK</text>
<text x="273" y="138.3">SWDIO</text>
<text x="220.4" y="153.5">ENC_BUTT</text>
<text x="215.8" y="156.1">I2CC_SDA_MCU</text>
<text x="220.8" y="161.2">I2C0_SDA</text>
<text x="223.9" y="158.6">ENC_A</text>
<text x="167.6" y="166.2">I2CC_SDA_MCU</text>
<text x="221.7" y="166.2">BUTT_1</text>
<text x="167.6" y="168.8">I2CC_SCL_MCU</text>
<text x="221.7" y="171.3">BUTT_3</text>
<text x="221.7" y="168.8">BUTT_2</text>
<text x="167.6" y="177.7">I2C0_SDA</text>
<text x="167.6" y="180.2">I2C0_SCL</text>
<text x="12.1" y="212">BUTT_1</text>
<text x="59.1" y="213.2">BUTT_2</text>
<text x="103.6" y="214.5">BUTT_3</text>
<text x="19.8" y="253.9">ENC_BUTT</text>
<text x="96.5" y="252.6">ENC_A</text>
<text x="220.8" y="256.4">I2CC_SDA_MCU</text>
<text x="220.9" y="253.9">I2CC_SCL_MCU</text>
<text x="96.5" y="259">ENC_B</text>
</g>
<g font-size="1.3" fill="#840084">
<text x="255.6" y="88.6">100V</text>
<text x="263.2" y="88.6">100V</text>
<text x="270.8" y="88.6">100V</text>
<text x="235.3" y="92.4">100V</text>
<text x="284.3" y="100">100V</text>
<text x="206.1" y="105.1">100V</text>
<text x="218.3" y="111.5">100V</text>
<text x="157.8" y="120.4">100V</text>
<text x="165.4" y="120.4">100V</text>
<text x="114.1" y="148.3">100V</text>
<text x="121.7" y="148.3">100V</text>
<text x="28.3" y="222">100V</text>
<text x="75.3" y="223.2">100V</text>
<text x="119.7" y="224.5">100V</text>
<text x="38.4" y="263.9">100V</text>
<text x="211.9" y="260.1">100V</text>
</g>
<g font-size="1.3" fill="#0000c2">
<text x="183.7" y="95.7">and</text>
<text x="184.3" y="93.7">Reset</text>
<text x="188.3" y="95.7">tagconnect</text>
<text x="190.7" y="93.7">button</text>
<text x="197.9" y="93.7">please</text>
<text x="199.9" y="95.7">reset</text>
</g>
<g font-size="1.3" fill="#725600">
<text x="275.8" y="106.4">Vsense_REG_OUT</text>
<text x="275.8" y="108.9">Temp</text>
<text x="281.8" y="108.9">Converter</text>
<text x="275.8" y="114">Current_Feedback</text>
<text x="321.5" y="116.5">CV_Setpoint</text>
<text x="275.8" y="124.2">Bus</text>
<text x="280.4" y="124.2">voltage</text>
<text x="321.5" y="121.6">CC_Setpoint</text>
<text x="334.2" y="124.2">Converter-Disable</text>
<text x="275.8" y="129.2">Temp</text>
<text x="281.8" y="129.2">PWR</text>
<text x="287" y="129.2">In</text>
</g>
<g font-size="1.3">
<text x="65.9" y="130.5">{USB_DATA}</text>
<text x="190.3" y="152.1">SWITCH_EN_MANUAL</text>
<text x="140.6" y="169.9">{I2C1}</text>
<text x="216.4" y="177.5">USB_PD_IRQ</text>
<text x="218.7" y="175">PD_GPIO3</text>
<text x="140.6" y="181.3">{I2C0}</text>
<text x="211.9" y="180">SWITCH_EN_READ</text>
<text x="218.7" y="182.6">PD_GPIO1</text>
</g>
<g font-size="1" fill="#006464">
<text x="218.7" y="91.2">R33</text>
<text x="304.4" y="131.1">R79</text>
<text x="298.1" y="132.3">R78</text>
<text x="212.3" y="168.7">R59</text>
<text x="29.6" y="205.5">R67</text>
<text x="76.6" y="206.8">R69</text>
<text x="121" y="208">R71</text>
<text x="27.6" y="211.1">R66</text>
<text x="74.6" y="212.4">R68</text>
<text x="119.1" y="213.6">R70</text>
<text x="74" y="244.9">R53</text>
<text x="84" y="244.9">R61</text>
<text x="239.1" y="242.3">R89</text>
<text x="246.8" y="242.3">R88</text>
<text x="39.8" y="247.4">R64</text>
<text x="88.5" y="251.7">R62</text>
<text x="37.8" y="253">R65</text>
<text x="88.5" y="258.1">R63</text>
</g>
<g font-size="1" fill="#a90000">
<text x="43.8" y="212">1</text>
<text x="51.5" y="212">2</text>
<text x="90.8" y="213.3">1</text>
<text x="98.5" y="213.3">2</text>
<text x="135.3" y="214.6">1</text>
<text x="142.9" y="214.6">2</text>
<text x="43.8" y="219.6">3</text>
<text x="51.5" y="219.6">4</text>
<text x="90.8" y="220.9">3</text>
<text x="98.5" y="220.9">4</text>
<text x="135.3" y="222.2">3</text>
<text x="142.9" y="222.2">4</text>
</g>
<g font-size=".8" fill="#006464">
<text x="41.7" y="207.6">Tactile</text>
<text x="46.5" y="207.6">Button,</text>
<text x="51.7" y="207.6">160gf</text>
<text x="88.6" y="208.9">Tactile</text>
<text x="93.5" y="208.9">Button,</text>
<text x="98.7" y="208.9">160gf</text>
<text x="133.1" y="210.2">Tactile</text>
<text x="138" y="210.2">Button,</text>
<text x="143.1" y="210.2">160gf</text>
</g>
<text font-size=".6" fill="#840000" x="125.6" y="161.8">0402</text>
</svg>
